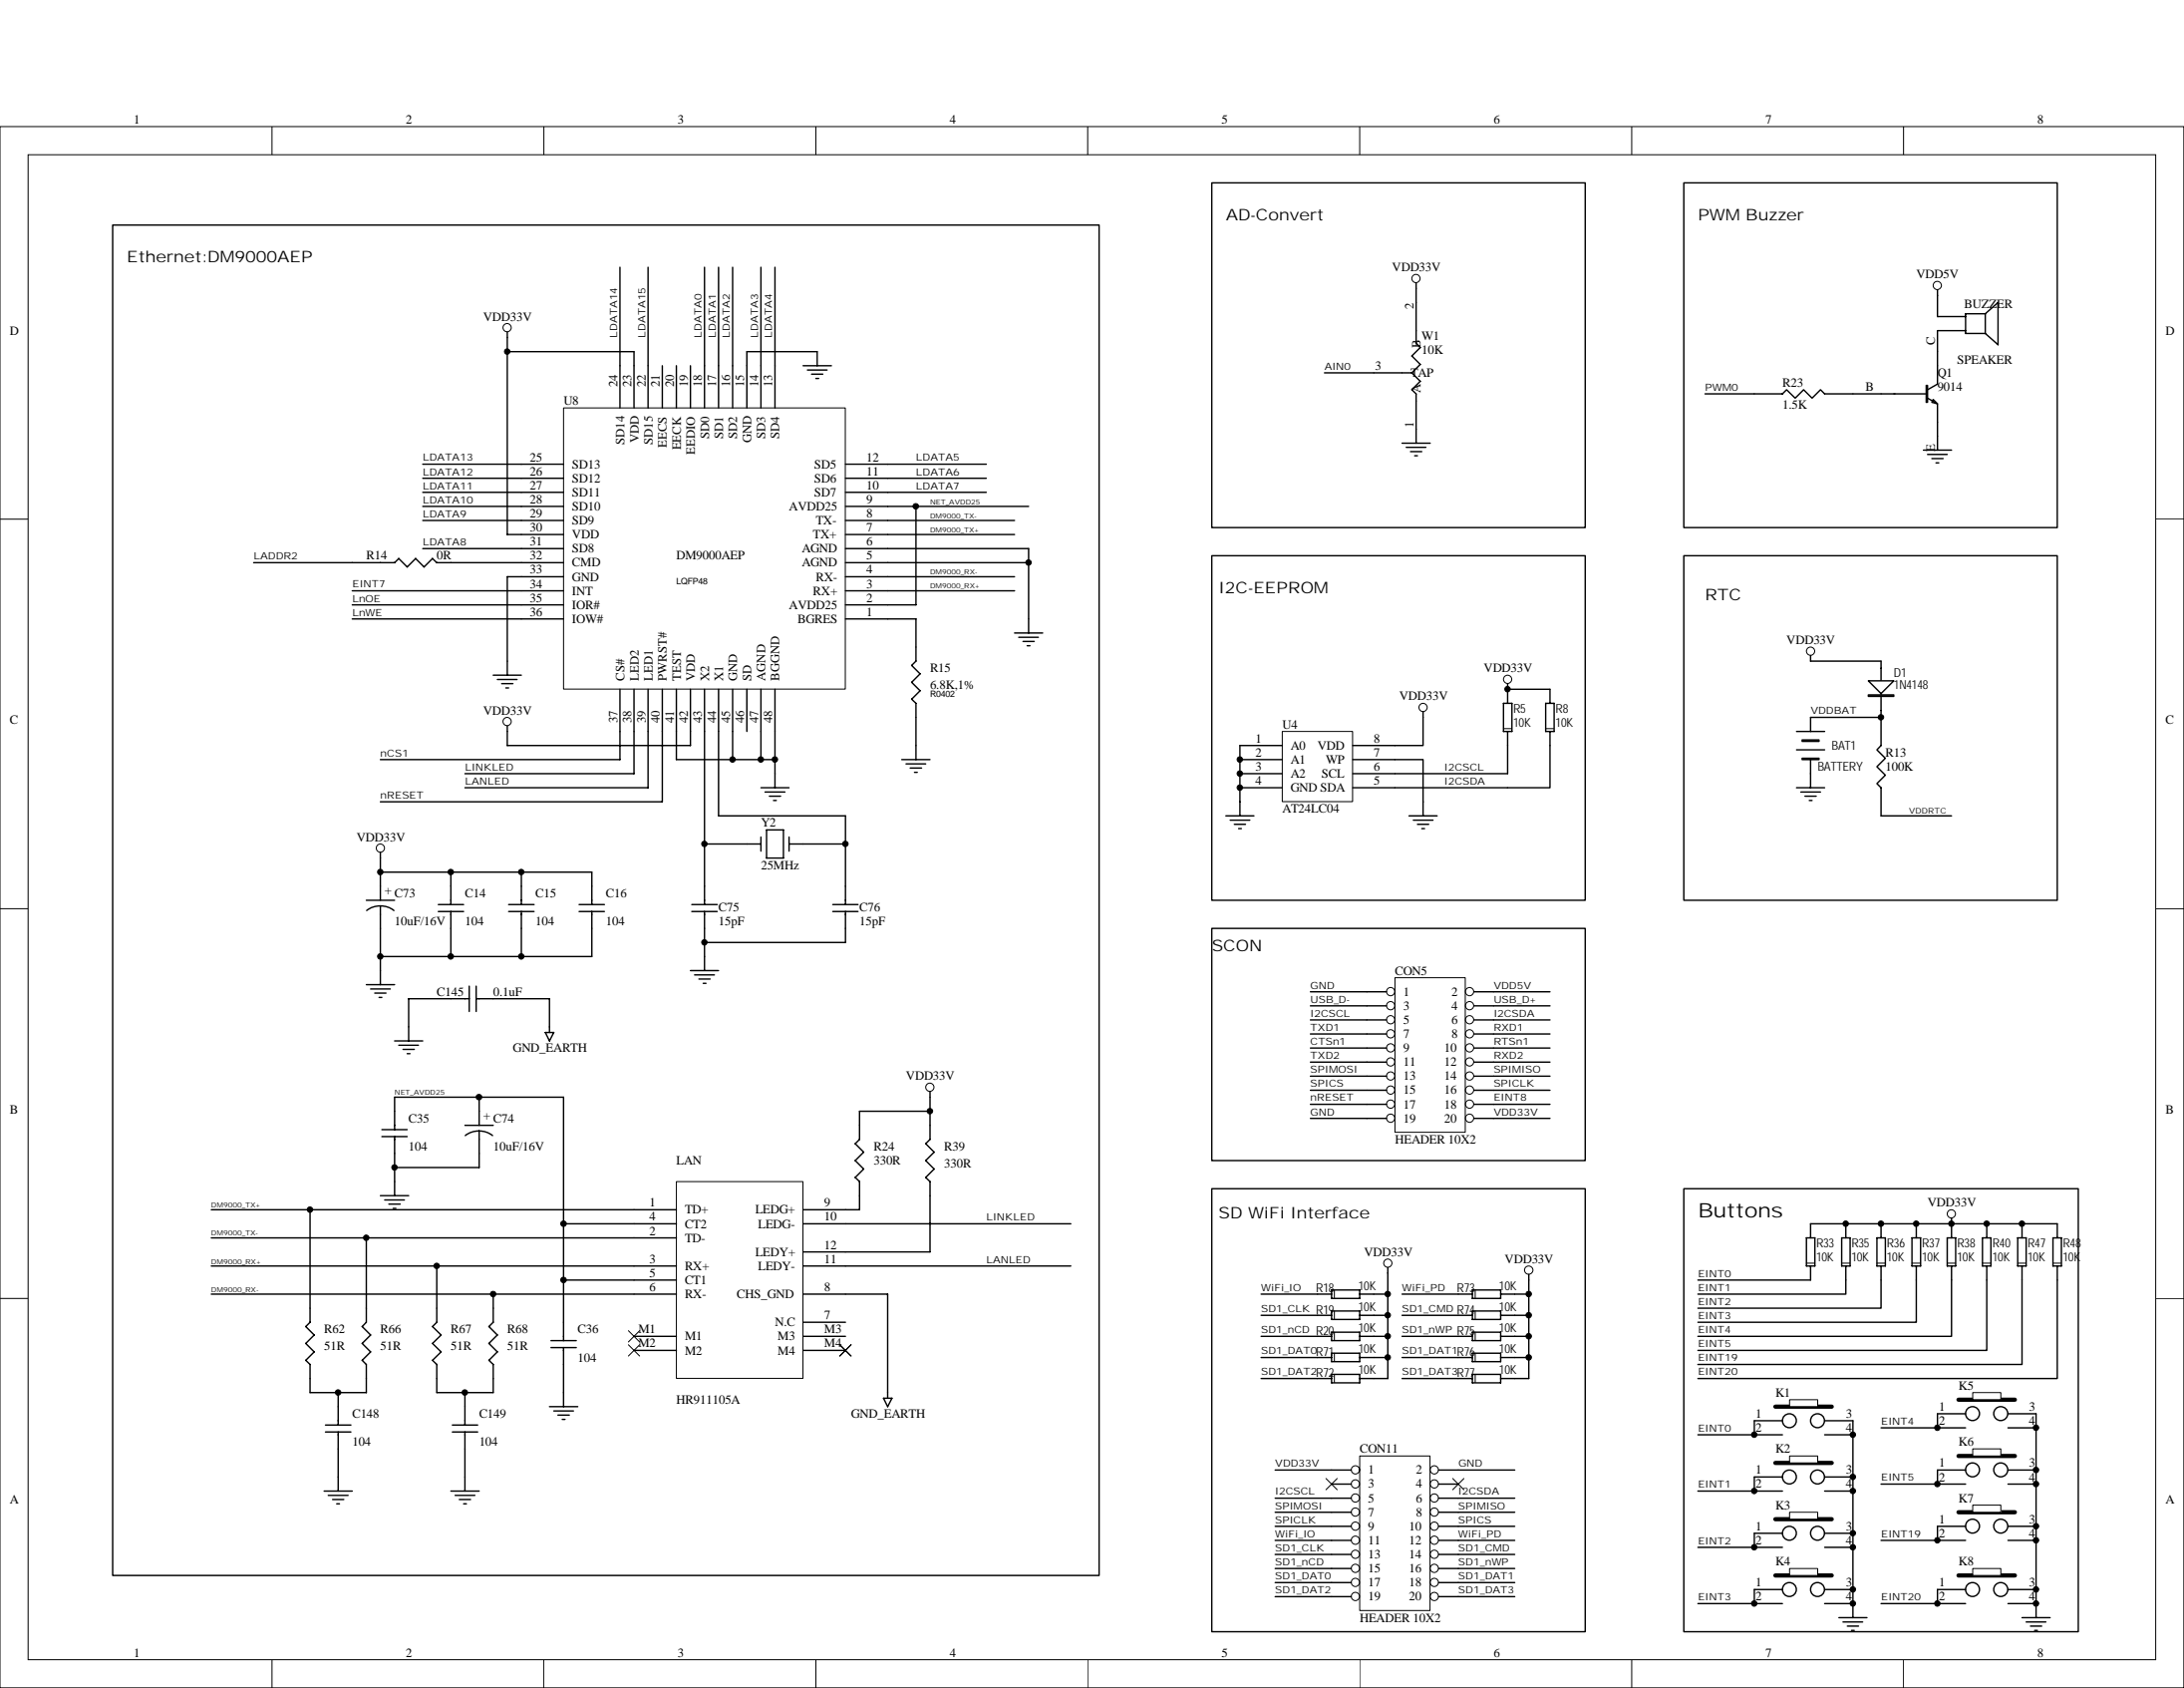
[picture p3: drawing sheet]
<svg xmlns="http://www.w3.org/2000/svg" width="279mm" height="216mm" viewBox="0 0 279 216" stroke-linecap="round" stroke-linejoin="round" font-family="sans-serif">
<g fill="none" stroke="#000" stroke-width=".13">
<path d="M0 16.2h279.4v199.7h-279.4zM3.6 19.8h272.2v192.5h-272.2zM34.8 16.2v3.6M69.6 16.2v3.6M104.4 16.2v3.6M139.1 16.2v3.6M173.9 16.2v3.6M208.7 16.2v3.6M243.5 16.2v3.6M0 66.4h3.6M275.8 66.4h3.6M0 116.2h3.6"/>
<path d="M275.8 116.2h3.6M0 166.1h3.6M275.8 166.1h3.6M34.8 212.3v3.6M69.6 212.3v3.6M104.4 212.3v3.6M139.1 212.3v3.6M173.9 212.3v3.6M208.7 212.3v3.6M243.5 212.3v3.6"/>
</g>
<g fill="none" stroke="#000" stroke-width=".18">
<path d="M79.3 34.2v12.6M82.9 34.2v12.6M90.1 34.2v12.6M91.9 34.2v12.6M93.7 34.2v12.6M97.3 34.2v12.6M99.1 34.2v12.6M54.1 59.4h12.6M64.9 43.2v25.2h1.8M64.9 45h16.2v1.8M104.5 45h-9v1.8M113.6 59.4h12.6"/>
<path d="M45.1 79.2h21.6M45.1 75.6h21.6M45.1 72h5.4l.5-.6 1.1 1.1 1.1-1.1 1.1 1.1 1-1.1 .6 .6h10.8M45.1 77.4h21.6M54.1 66.6h12.6M54.1 70.2h12.6M54.1 64.8h12.6M54.1 61.2h12.6M54.1 63h12.6M66.7 73.8h-1.8v10.8M113.6 68.4h16.2M113.6 79.2h3.6v3.6"/>
<path d="M113.6 66.6h16.2M113.6 73.8h16.2M113.6 75.6h16.2M113.6 70.2h18v9M113.6 72h18M113.6 64.8h18M113.6 61.2h12.6M113.6 63h12.6M117.2 64.8v12.6h-3.6M64.9 93.6v1.8h23.4v-1.8M79.3 93.6v3.6h-30.6M81.1 93.6v5.4h-21.6"/>
<path d="M82.9 93.6v7.2h-23.4M84.7 93.6v9h-36M86.5 93.6v3.6h12.6M90.1 93.6v19.7M91.9 93.6v10.8h16.3v8.9M93.7 93.6v3.6M97.3 93.6v3.6M99.1 93.6v5.4M117.2 91.8v3.6M48.7 109.7v3.6M48.7 118.7v5.4M48.7 111.5h27v4.2"/>
<path d="M56.1 115.7h3.2M56.1 116.6h3.2M57.7 111.5v4.2M57.7 116.6v5.7M65.1 115.7h3.2M65.1 116.6h3.2M66.7 111.5v4.2M66.7 116.6v5.7M74.1 115.7h3.2M74.1 116.6h3.2M75.7 116.6v5.7h-27M90.1 107.9h7.2"/>
<path d="M90.1 118.7v3.6M97.3 107.1v1.8M98.1 106.2h2.1v3.5h-2.1zM100.9 107.9h7.3M100.9 107.1v1.8M108.2 118.7v1.8h-18.1M60 127.7h-7.7v3.6M60 126.1v3.3M60.9 127.7h9.4v3.6M60.9 126.1v3.3M27 154.7h54.1M27 158.3h54.1"/>
<path d="M39.7 154.7v14.4l-.6 .6 1.1 1.1-1.1 1 1.1 1.1-1.1 1.1 .6 .5v3.6h7.2v-3.6l-.6-.5 1.1-1.1-1.1-1.1 1.1-1-1.1-1.1 .6-.6v-10.8M48.9 144.5h3.2M48.9 145.4h3.2M50.5 144.5v-4.2h21.6v31.2M50.5 145.4v5.7M59.5 143.9h3.6M59.5 145.2a2.87 2.87 0 0 1 3.5 0M61.3 140.3v3.6M61.3 144.7v4.6h-10.8M72.1 156.5h9M108.2 156.5h28.8M119 142.1h-9v3.6l-.6 .6 1.1 1.1-1.1 1 1.1 1.1-1.1 1.1 .6 .5v3.6h-1.8"/>
<path d="M119 140.3v5.4l-.6 .6 1.1 1.1-1.1 1 1.1 1.1-1.1 1.1 .6 .5v9h-10.8M27 161.9h54.1M27 165.5h54.1M43.3 178.1v1.8M55.9 161.9v7.2l-.6 .6 1.1 1.1-1.1 1 1.1 1.1-1.1 1.1 .6 .5v3.6h7.2v-3.6l-.6-.5 1.1-1.1-1.1-1.1 1.1-1-1.1-1.1 .6-.6v-3.6M59.5 178.1v4.2M70.5 171.5h3.2M70.5 172.4h3.2M72.1 172.4v5.7M72.1 163.7h9M108.2 161.9h28.8M108.2 165.5h5.4v12.6"/>
<path d="M43.3 185.3v3.6M57.9 182.3h3.2M57.9 183.2h3.2M59.5 183.2v5.7"/>
</g>
<g fill="#000" stroke="#000" stroke-width=".13">
<circle cx="64.9" cy="45" r=".35"/>
<circle cx="117.2" cy="64.8" r=".36"/>
<circle cx="131.6" cy="72" r=".35"/>
<circle cx="93.7" cy="97.1" r=".35"/>
<circle cx="48.6" cy="111.5" r=".35"/>
<circle cx="57.7" cy="111.5" r=".35"/>
<circle cx="90.1" cy="107.9" r=".35"/>
<circle cx="108.1" cy="107.9" r=".35"/>
<circle cx="48.6" cy="122.3" r=".35"/>
<circle cx="90.1" cy="120.5" r=".35"/>
<circle cx="39.7" cy="154.7" r=".35"/>
<circle cx="46.9" cy="158.3" r=".35"/>
<circle cx="50.5" cy="149.3" r=".35"/>
<circle cx="61.3" cy="140.3" r=".36"/>
<circle cx="72.1" cy="156.5" r=".36"/>
<circle cx="119" cy="142.1" r=".35"/>
<circle cx="43.3" cy="178.1" r=".35"/>
<circle cx="55.9" cy="161.9" r=".35"/>
<circle cx="59.5" cy="178.1" r=".35"/>
<circle cx="63.1" cy="165.5" r=".35"/>
<circle cx="72.1" cy="163.7" r=".36"/>
</g>
<path d="M72.1 52.2h36v35.9h-36z" fill="#fff"/>
<path d="M72.1 52.2h36v35.9h-36z" fill="none" stroke="#000" stroke-width=".13"/>
<g fill="none" stroke="#000" stroke-width=".18">
<path d="M66.7 59.4h5.4M79.3 46.8v5.4M81.1 46.8v5.4M82.9 46.8v5.4M84.7 46.8v5.4M86.5 46.8v5.4M88.3 46.8v5.4M90.1 46.8v5.4M91.9 46.8v5.4M93.7 46.8v5.4M95.5 46.8v5.4M97.3 46.8v5.4"/>
<path d="M99.1 46.8v5.4M108.2 59.4h5.4M66.7 61.2h5.4M66.7 63h5.4M66.7 64.8h5.4M66.7 66.6h5.4M66.7 68.4h5.4M66.7 70.2h5.4M66.7 72h5.4M66.7 73.8h5.4M66.7 75.6h5.4M66.7 77.4h5.4"/>
<path d="M66.7 79.2h5.4M108.2 61.2h5.4M108.2 63h5.4M108.2 64.8h5.4M108.2 66.6h5.4M108.2 68.4h5.4M108.2 70.2h5.4M108.2 72h5.4M108.2 73.8h5.4M108.2 75.6h5.4M108.2 77.4h5.4M108.2 79.2h5.4"/>
<path d="M79.3 88.2v5.4M81.1 88.2v5.4M82.9 88.2v5.4M84.7 88.2v5.4M86.5 88.2v5.4M88.3 88.2v5.4M90.1 88.2v5.4M91.9 88.2v5.4M93.7 88.2v5.4M95.5 88.2v5.4M97.3 88.2v5.4M99.1 88.2v5.4"/>
<path d="M46.9 115.1h3.6M48.7 115.9a2.72 2.72 0 0 1 1.7 .6M48.7 115.9a2.79 2.79 0 0 0-1.8 .6M48.7 113.3v1.8M48.7 115.9v2.8"/>
</g>
<path d="M86.6 151.2h16.1v25.1h-16.1z" fill="#fff"/>
<g fill="none" stroke="#000" stroke-width=".13">
<path d="M86.5 151.1h16.2v25.2h-16.2zM80.4 172l1.4 1.4M80.4 170.2l1.4 1.4M81.8 172l-1.4 1.4M81.8 170.2l-1.4 1.4M107.4 172l1.5 1.4M108.9 172l-1.5 1.4"/>
<circle cx="181.1" cy="35.6" r=".53"/>
<circle cx="64.9" cy="41.9" r=".53"/>
<circle cx="64.9" cy="92.3" r=".53"/>
<circle cx="48.7" cy="108.5" r=".53"/>
<circle cx="119" cy="139.1" r=".53"/>
</g>
<g fill="none" stroke="#000" stroke-width=".18">
<path d="M14.4 28.8h126.2v172.7h-126.2zM155 23.4h47.8v44.1h-47.8zM181.2 36.2v7.7l.5 .5-1.1 1.1 1.1 1.1-1.1 1.1M215.4 23.4h47.8v44.1h-47.8zM64.9 42.5v.7M102.7 46.8h3.7M103.3 47.3h2.5M103.8 47.9h1.5M104.4 48.4h.3M104.5 45v1.8M169.4 47.7h11.2M179.4 56.7h3.6"/>
<path d="M179.9 57.2h2.5M180.4 57.8h1.5M180.6 47.7l1.1 1.1-1.1 1 .6 .6v6.3M181 58.3h.3M240.6 50.4h1.8M247.9 40.5h3.6M247.9 42.3h3.6M247.9 45v1.8M247.9 54v1.8M254 40.1l1.6-1.4v5.4l-1.6-1.4M254 40.1v2.6M254 40.1h-2.5v2.6h2.5"/>
<path d="M32.4 72h12.7M131.6 79.2v1.8M155 71.1h47.8v44h-47.8zM215.4 71.1h47.8v44h-47.8zM63.1 86.4h3.6M63.6 86.9h2.5M64.2 87.4h1.4M64.7 88h.4M64.9 84.6v1.8M64.9 92.8v.8M99.1 99v1.8M115.4 97.2h3.6"/>
<path d="M115.9 97.7h2.5M116.4 98.2h1.5M117 98.8h.3M117.2 82.8v1.8l-.6 .5 1.1 1.1-1.1 1.1 1.1 1-1.1 1.1 .6 .6v1.8M117.2 95.4v1.8M129.8 81h3.6M130.3 81.5h2.5M130.9 82h1.4M131.4 82.6h.4M48.7 109v.7M88.5 115.7h3.3M88.5 116.6h3.3"/>
<path d="M90.1 113.3v2.4M90.1 116.6v2.1M97.3 100.8h3.6M97.9 101.3h2.5M98.4 101.8h1.5M99 102.4h.3M106.5 115.7h3.3M106.5 116.6h3.3M108.2 113.3v2.4M108.2 116.6v2.1M46.9 125.9h3.6M47.4 126.5h2.5"/>
<path d="M47.9 127h1.5M48.5 127.6h.4M48.7 124.1v1.8M50.5 133.1h3.6M51 133.7h2.5M51.6 134.2h1.4M52.1 134.8h.4M52.3 131.3v1.8M69.8 132.1h1l-.5 1zM70.3 131.3v.8M88.3 124.1h3.6M88.9 124.7h2.5"/>
<path d="M89.4 125.2h1.4M90 125.8h.3M90.1 122.3v1.8M119 139.6v.7M48.7 152.9h3.6M49.2 153.5h2.5M49.7 154h1.5M50.3 154.6h.4M50.5 151.1v1.8M81.1 154.7h5.4M81.1 156.5h5.4M81.1 158.3h5.4"/>
<path d="M102.7 154.7h5.5M102.7 156.5h5.5M155 152h47.8v56.7h-47.8zM215.4 152h50.5v56.7h-50.5zM43.3 179.9v2.4M70.3 179.9h3.6M72.1 178.1v1.8M81.1 172.7h5.4M81.1 170.9h5.4M81.1 161.9h5.4M81.1 163.7h5.4M81.1 165.5h5.4"/>
<path d="M102.7 172.7h5.5M102.7 170.9h5.5M102.7 161.9h5.5M102.7 165.5h5.5M102.7 160.1h5.5M102.7 169.1h5.5M113 178.8h1.1l-.5 1.1zM113.6 178.1v.7M41.5 190.7h3.6M41.6 182.3h3.3M41.6 183.2h3.3M42 191.3h2.5"/>
<path d="M42.5 191.8h1.5M43.1 192.3h.3M43.3 183.2v2.1M43.3 188.9v1.8M57.7 190.7h3.6M58.2 191.3h2.5M58.8 191.8h1.4M59.3 192.3h.4M59.5 188.9v1.8M70.8 180.5h2.6M71.4 181h1.4M71.9 181.5h.4"/>
</g>
<g fill="#000" stroke="#000" stroke-width=".13">
<circle cx="97.3" cy="97.1" r=".35"/>
<circle cx="99.1" cy="97.1" r=".35"/>
<circle cx="66.7" cy="111.5" r=".35"/>
<circle cx="57.7" cy="122.3" r=".35"/>
<circle cx="66.7" cy="122.3" r=".35"/>
</g>
<path d="M246.4 49.3h.2v2.2h-.2z" fill="#fff"/>
<path d="M246.4 49.3h.2v2.2h-.2z" fill="none" stroke="#000" stroke-width=".18"/>
<path d="M247.3 51.1l.6 .5-.8-.1z" fill="#fff" stroke="#000" stroke-width=".18"/>
<path d="M247.9 37.1v3.4M218.1 50.4h9.9l.6-.6 1.1 1.1 1-1.1 1.1 1.1 1.1-1.1 .5 .6h7.2M242.3 50.4h4.1M246.1 57.6h3.6M246.6 50.9l1.3 .7v2.4M246.6 58.1h2.5M247.1 58.7h1.5M247.7 59.2h.3M247.9 46.8v2.3l-1.3 .7M247.9 42.3v2.7M247.9 55.8v1.8" fill="none" stroke="#000" stroke-width=".18"/>
<circle cx="247.8" cy="36.5" r=".53" fill="none" stroke="#000" stroke-width=".13"/>
<path d="M164.1 93.6h8.9v8.9h-8.9z" fill="#fff"/>
<g fill="none" stroke="#000" stroke-width=".13">
<path d="M164 93.6h9v8.9h-9z"/>
<circle cx="182.1" cy="90.5" r=".53"/>
<circle cx="192.9" cy="86.9" r=".53"/>
</g>
<g fill="none" stroke="#000" stroke-width=".18">
<path d="M158.6 97.2h5.4M158.6 99h5.4M164 95.4h-5.4v9M173.1 97.2h9v7.2M182.1 91v4.4h-9M192.3 90h1.1v3.6h-1.1zM192.9 93.6v5.4h-19.8M192.9 87.4v2.6M192.9 88.2h5.4v1.8M197.7 90h1.1v3.6h-1.1zM198.3 93.6v7.2h-25.2M229.8 93.6h3.6"/>
<path d="M229.8 95.9h3.6M231.6 91.8v1.8M231.6 97.2v1.8M156.8 104.4h3.6M157.4 104.9h2.5M157.9 105.4h1.4M158.5 106h.3M158.6 100.8h5.4M180.3 104.4h3.6M180.8 104.9h2.5M181.3 105.4h1.5M181.9 106h.3"/>
</g>
<path d="M192.3 93.2h1.1M197.7 93.2h1.1" fill="none" stroke="#000" stroke-width=".13" stroke-dasharray="1 1 1 1 1 1 1 1"/>
<g fill="#fff" stroke="#000" stroke-width=".18">
<path d="M230.5 94.6h2.2v.2h-2.2z" fill-rule="evenodd"/>
<path d="M230.5 97h2.2v.2h-2.2z" fill-rule="evenodd"/>
</g>
<path d="M231.6 99v1.8M240.6 84.6v7.2h-9M229.8 100.8h3.6M230.4 101.3h2.5M230.9 101.8h1.4M231.5 102.4h.3" fill="none" stroke="#000" stroke-width=".18"/>
<g fill="#fff" stroke="#000" stroke-width=".18">
<path d="M239 87.1h3.3l-1.7 1.6z"/>
<path d="M239 88.9h3.3v.2h-3.3z" fill-rule="evenodd"/>
</g>
<g fill="none" stroke="#000" stroke-width=".18">
<path d="M231.6 83.8v.8h9M240.6 91.8v3.6l-.5 .5 1.1 1.1-1.1 1.1 1.1 1-1.1 1.1 .5 .6v3.6h9.1M224.4 181.7h3.6M224.4 183.5h3.6M233.4 181.7h3.6M233.4 183.5h3.6"/>
<circle cx="228.9" cy="181.7" r=".89"/>
<circle cx="232.5" cy="181.7" r=".89"/>
</g>
<circle cx="231.6" cy="83.3" r=".53" fill="none" stroke="#000" stroke-width=".13"/>
<path d="M227.1 179.9h7.2" fill="none" stroke="#000" stroke-width=".54"/>
<path d="M228.9 179h3.6v.9h-3.6z" fill-rule="evenodd" fill="#fff" stroke="#000" stroke-width=".13"/>
<g fill="none" stroke="#000" stroke-width=".18">
<path d="M224.4 188.9h3.6M224.4 190.7h3.6M233.4 188.9h3.6M233.4 190.7h3.6M235.2 206.9h3.6M235.8 207.5h2.5M236.3 208h1.5M236.9 208.5h.3M237 205.1v1.8"/>
<circle cx="228.9" cy="188.9" r=".89"/>
<circle cx="232.5" cy="188.9" r=".89"/>
</g>
<path d="M227.1 187.1h7.2" fill="none" stroke="#000" stroke-width=".54"/>
<path d="M228.9 186.2h3.6v.9h-3.6z" fill-rule="evenodd" fill="#fff" stroke="#000" stroke-width=".13"/>
<g fill="none" stroke="#000" stroke-width=".18">
<path d="M224.4 196.1h3.6M224.4 197.9h3.6M233.4 196.1h3.6M233.4 197.9h3.6"/>
<circle cx="228.9" cy="196.1" r=".89"/>
<circle cx="232.5" cy="196.1" r=".89"/>
</g>
<path d="M227.1 194.3h7.2" fill="none" stroke="#000" stroke-width=".54"/>
<path d="M228.9 193.4h3.6v.9h-3.6z" fill-rule="evenodd" fill="#fff" stroke="#000" stroke-width=".13"/>
<g fill="none" stroke="#000" stroke-width=".18">
<path d="M247.9 180.8h3.6M247.9 182.6h3.6M256.9 180.8h3.6M256.9 182.6h3.6"/>
<circle cx="252.3" cy="180.8" r=".89"/>
<circle cx="256" cy="180.8" r=".9"/>
</g>
<path d="M250.5 179h7.3" fill="none" stroke="#000" stroke-width=".54"/>
<path d="M252.4 178.1h3.6v.9h-3.6z" fill-rule="evenodd" fill="#fff" stroke="#000" stroke-width=".13"/>
<g fill="none" stroke="#000" stroke-width=".18">
<path d="M247.9 188h3.6M247.9 189.8h3.6M256.9 188h3.6M256.9 189.8h3.6M258.7 206.9h3.6M259.2 207.5h2.5M259.8 208h1.4M260.3 208.5h.3M260.5 205.1v1.8"/>
<circle cx="252.3" cy="188" r=".89"/>
<circle cx="256" cy="188" r=".9"/>
</g>
<path d="M250.5 186.2h7.3" fill="none" stroke="#000" stroke-width=".54"/>
<path d="M252.4 185.3h3.6v.9h-3.6z" fill-rule="evenodd" fill="#fff" stroke="#000" stroke-width=".13"/>
<g fill="none" stroke="#000" stroke-width=".18">
<path d="M247.9 195.2h3.6M247.9 197h3.6M256.9 195.2h3.6M256.9 197h3.6"/>
<circle cx="252.3" cy="195.2" r=".89"/>
<circle cx="256" cy="195.2" r=".9"/>
</g>
<path d="M250.5 193.4h7.3" fill="none" stroke="#000" stroke-width=".54"/>
<path d="M252.4 192.5h3.6v.9h-3.6z" fill="#fff"/>
<g fill="none" stroke="#000" stroke-width=".13">
<path d="M252.4 192.5h3.6v.9h-3.6z"/>
<circle cx="249.6" cy="155.3" r=".53"/>
</g>
<g fill="none" stroke="#000" stroke-width=".18">
<path d="M231.1 158.3h1.1v3.6h-1.1zM231.6 156.5v1.8M235.6 158.3h1.1v3.6h-1.1zM236.1 156.5v1.8M240.1 158.3h1.1v3.6h-1.1zM240.6 156.5v1.8M244.6 158.3h1.1v3.6h-1.1zM245.2 156.5v1.8M249.1 158.3h1.1v3.6h-1.1zM249.7 155.8v2.5M253.6 158.3h1.1v3.6h-1.1zM254.2 156.5v1.8"/>
<path d="M258.1 158.3h1.1v3.6h-1.1zM258.7 156.5v1.8M262.6 158.3h1.1v3.6h-1.1zM263.2 156.5v1.8M231.6 161.9v1.8M236.1 161.9v1.8M240.6 161.9v1.8M245.2 161.9v1.8M249.7 161.9v1.8M254.2 161.9v1.8M258.7 161.9v1.8M263.2 161.9v1.8"/>
<path d="M224.4 203.3h3.6M224.4 205.1h3.6M233.4 203.3h3.6M233.4 205.1h3.6"/>
<circle cx="228.9" cy="203.3" r=".89"/>
<circle cx="232.5" cy="203.3" r=".89"/>
</g>
<path d="M231.1 161.6h1.1M235.6 161.6h1.1M240.1 161.6h1.1M244.6 161.6h1.1M249.1 161.6h1.1M253.6 161.6h1.1M258.1 161.6h1.1M262.6 161.6h1.1" fill="none" stroke="#000" stroke-width=".13" stroke-dasharray="1 1 1 1 1 1 1 1"/>
<path d="M227.1 201.5h7.2" fill="none" stroke="#000" stroke-width=".54"/>
<path d="M228.9 200.6h3.6v.9h-3.6z" fill-rule="evenodd" fill="#fff" stroke="#000" stroke-width=".13"/>
<g fill="none" stroke="#000" stroke-width=".18">
<path d="M247.9 203.3h3.6M247.9 205.1h3.6M256.9 203.3h3.6M256.9 205.1h3.6"/>
<circle cx="252.3" cy="203.3" r=".89"/>
<circle cx="256" cy="203.3" r=".9"/>
</g>
<path d="M250.5 201.5h7.3" fill="none" stroke="#000" stroke-width=".54"/>
<path d="M252.4 200.6h3.6v.9h-3.6z" fill-rule="evenodd" fill="#fff" stroke="#000" stroke-width=".13"/>
<g fill="none" stroke="#000" stroke-width=".18">
<path d="M231.6 156.5h31.6M217.2 163.7h14.4M236.1 163.7v1.8h-18.9M240.6 163.7v3.6h-23.4M245.2 163.7v5.4h-28M249.7 163.7v7.2h-32.5M254.2 163.7v9h-37M258.7 163.7v10.8h-41.5M263.2 163.7v12.6h-46M224.4 181.7v1.8h-7.2M224.4 188.9v1.8h-7.2M224.4 196.1v1.8h-7.2"/>
<path d="M237 181.7v23.4M247.9 180.8v1.8h-7.3M247.9 188v1.8h-7.3M247.9 195.2v1.8h-7.3M260.5 180.8v24.3M224.4 203.3v1.8h-7.2M247.9 203.3v1.8h-7.3"/>
</g>
<path d="M174 186.2h8.9v19.8h-8.9z" fill="#fff"/>
<g fill="none" stroke="#000" stroke-width=".13">
<path d="M169.6 189.1l1.5 1.4M171.1 189.1l-1.5 1.4M173.9 186.2h9v19.8h-9zM185.8 189.1l1.5 1.4M187.3 189.1l-1.5 1.4"/>
<circle cx="177.5" cy="161.6" r=".53"/>
<circle cx="195.6" cy="162.5" r=".54"/>
<circle cx="173.4" cy="197" r=".53"/>
<circle cx="173.4" cy="191.6" r=".53"/>
<circle cx="173.4" cy="193.4" r=".53"/>
<circle cx="173.4" cy="188" r=".53"/>
<circle cx="173.4" cy="189.8" r=".53"/>
<circle cx="173.4" cy="198.8" r=".53"/>
<circle cx="173.4" cy="195.2" r=".53"/>
<circle cx="183.5" cy="188" r=".53"/>
<circle cx="183.5" cy="191.6" r=".53"/>
<circle cx="183.5" cy="197" r=".53"/>
<circle cx="183.5" cy="193.4" r=".53"/>
<circle cx="183.5" cy="189.8" r=".53"/>
<circle cx="183.5" cy="198.8" r=".53"/>
<circle cx="183.5" cy="195.2" r=".53"/>
<circle cx="173.4" cy="202.4" r=".53"/>
<circle cx="173.4" cy="200.6" r=".53"/>
<circle cx="173.4" cy="204.2" r=".53"/>
<circle cx="183.5" cy="202.4" r=".53"/>
<circle cx="183.5" cy="200.6" r=".53"/>
<circle cx="183.5" cy="204.2" r=".53"/>
</g>
<g fill="none" stroke="#000" stroke-width=".18">
<path d="M161.3 168.2h9M161.3 170.9h9M161.3 173.6h9M161.3 176.3h9M161.3 165.5h9M170.3 167.7h3.6v1.1h-3.6zM170.3 170.4h3.6v1.1h-3.6zM170.3 173.1h3.6v1.1h-3.6zM170.3 175.8h3.6v1.1h-3.6zM170.3 165h3.6v1.1h-3.6zM173.9 168.2h3.6M173.9 170.9h3.6"/>
<path d="M173.9 173.6h3.6M173.9 165.5h3.6M177.5 162.1v14.2h-3.6M179.4 168.2h9M179.4 170.9h9M179.4 173.6h9M179.4 176.3h9M179.4 165.5h9M188.4 165h3.6v1.1h-3.6zM188.4 167.7h3.6v1.1h-3.6zM188.4 170.4h3.6v1.1h-3.6zM188.4 173.1h3.6v1.1h-3.6z"/>
<path d="M188.4 175.8h3.6v1.1h-3.6zM192 168.2h3.6M192 170.9h3.6M192 173.6h3.6M192 165.5h3.6M195.6 163v13.3h-3.6M163.1 188h9.8M163.1 191.6h9.8M163.1 193.4h9.8M163.1 195.2h9.8M163.1 197h9.8M163.1 198.8h9.8"/>
<path d="M170.3 189.8h2.6M184 188h9.8M184 189.8h2.6M184 191.6h9.8M184 193.4h9.8M184 195.2h9.8M184 197h9.8M184 198.8h9.8M163.1 200.6h9.8M163.1 202.4h9.8M163.1 204.2h9.8M184 200.6h9.8"/>
<path d="M184 202.4h9.8M184 204.2h9.8"/>
</g>
<path d="M170.7 165v1.1M170.7 167.7v1.1M170.7 170.4v1.1M170.7 173.1v1.1M170.7 175.8v1.1M188.7 167.7v1.1M188.7 170.4v1.1M188.7 173.1v1.1M188.7 175.8v1.1M188.7 165v1.1" fill="none" stroke="#000" stroke-width=".13" stroke-dasharray="1 1 1 1 1 1 1 1"/>
<g fill="#000" stroke="#000" stroke-width=".13">
<circle cx="158.6" cy="98.9" r=".35"/>
<circle cx="158.6" cy="97.1" r=".35"/>
<circle cx="192.9" cy="88.1" r=".35"/>
<circle cx="240.6" cy="91.7" r=".35"/>
<circle cx="158.6" cy="100.7" r=".35"/>
<circle cx="236.1" cy="156.5" r=".35"/>
<circle cx="240.6" cy="156.5" r=".35"/>
<circle cx="245.1" cy="156.5" r=".35"/>
<circle cx="249.6" cy="156.5" r=".35"/>
<circle cx="254.2" cy="156.5" r=".35"/>
<circle cx="258.7" cy="156.5" r=".35"/>
<circle cx="177.5" cy="173.6" r=".35"/>
<circle cx="177.5" cy="165.5" r=".35"/>
<circle cx="177.5" cy="168.2" r=".35"/>
<circle cx="177.5" cy="170.9" r=".35"/>
<circle cx="195.6" cy="173.6" r=".35"/>
<circle cx="195.6" cy="168.2" r=".35"/>
<circle cx="195.6" cy="165.5" r=".35"/>
<circle cx="195.6" cy="170.9" r=".35"/>
<circle cx="224.4" cy="197.9" r=".35"/>
<circle cx="224.4" cy="183.5" r=".35"/>
<circle cx="224.4" cy="190.7" r=".35"/>
<circle cx="237" cy="197.9" r=".35"/>
<circle cx="237" cy="188.9" r=".35"/>
<circle cx="237" cy="196.1" r=".35"/>
<circle cx="237" cy="183.5" r=".35"/>
<circle cx="237" cy="190.7" r=".35"/>
<circle cx="247.8" cy="182.6" r=".35"/>
<circle cx="247.8" cy="189.8" r=".35"/>
<circle cx="247.8" cy="197" r=".35"/>
<circle cx="260.5" cy="182.6" r=".35"/>
<circle cx="260.5" cy="195.2" r=".35"/>
<circle cx="260.5" cy="189.8" r=".35"/>
<circle cx="260.5" cy="197" r=".35"/>
<circle cx="260.5" cy="188" r=".35"/>
<circle cx="224.4" cy="205.1" r=".35"/>
<circle cx="237" cy="205.1" r=".35"/>
<circle cx="237" cy="203.3" r=".35"/>
<circle cx="247.8" cy="205.1" r=".35"/>
<circle cx="260.5" cy="205.1" r=".35"/>
<circle cx="260.5" cy="203.3" r=".35"/>
</g>
<path d="M178.5 125.1h9v19.7h-9z" fill="#fff"/>
<g fill="none" stroke="#000" stroke-width=".13">
<path d="M178.5 125.1h9v19.7h-9z"/>
<circle cx="177.9" cy="134" r=".53"/>
<circle cx="177.9" cy="128.6" r=".53"/>
<circle cx="177.9" cy="130.4" r=".53"/>
<circle cx="177.9" cy="137.6" r=".53"/>
<circle cx="177.9" cy="126.8" r=".53"/>
<circle cx="177.9" cy="132.2" r=".53"/>
<circle cx="177.9" cy="135.8" r=".53"/>
<circle cx="177.9" cy="139.4" r=".53"/>
<circle cx="188" cy="134" r=".53"/>
<circle cx="188" cy="130.4" r=".53"/>
<circle cx="188" cy="139.4" r=".53"/>
<circle cx="188" cy="135.8" r=".53"/>
<circle cx="188" cy="126.8" r=".53"/>
<circle cx="188" cy="132.2" r=".53"/>
<circle cx="188" cy="137.6" r=".53"/>
<circle cx="188" cy="128.6" r=".53"/>
<circle cx="177.9" cy="143" r=".53"/>
<circle cx="177.9" cy="141.2" r=".53"/>
<circle cx="188" cy="143" r=".53"/>
<circle cx="188" cy="141.2" r=".53"/>
</g>
<g fill="none" stroke="#000" stroke-width=".18">
<path d="M155 118.7h47.8v29.7h-47.8zM167.6 126.9h9.8M167.6 128.7h9.8M167.6 130.5h9.8M167.6 132.2h9.8M167.6 134h9.8M167.6 135.8h9.8M167.6 137.6h9.8M167.6 139.4h9.8M188.6 126.9h9.7M188.6 128.7h9.7M188.6 130.5h9.7"/>
<path d="M188.6 132.2h9.7M188.6 134h9.7M188.6 135.8h9.7M188.6 137.6h9.7M188.6 139.4h9.7M167.6 141.2h9.8M167.6 143h9.8M188.6 141.2h9.7M188.6 143h9.7"/>
</g>
<text font-size="2.6" x="217.2" y="155.7">Buttons</text>
<g font-size="2">
<text x="156.8" y="28.2">AD-Convert</text>
<text x="217.2" y="28.2">PWM Buzzer</text>
<text x="16.2" y="33.5">Ethernet:DM9000AEP</text>
<text x="155.9" y="75.8">I2C-EEPROM</text>
<text x="218.1" y="76.7">RTC</text>
<text x="155" y="121.7">SCON</text>
<text x="155.9" y="155.9">SD WiFi Interface</text>
</g>
<g font-size="1.6">
<text x="17.1" y="15.8">1</text>
<text x="51.9" y="15.8">2</text>
<text x="86.7" y="15.8">3</text>
<text x="121.5" y="15.8">4</text>
<text x="156.3" y="15.8">5</text>
<text x="191.1" y="15.8">6</text>
<text x="225.9" y="15.8">7</text>
<text x="260.6" y="15.8">8</text>
<text x="178.1" y="34.7">VDD33V</text>
<text x="245.2" y="35.6">VDD5V</text>
<text x="61.8" y="41">VDD33V</text>
<text x="180.8" y="39.6" transform="rotate(-90 180.8 39.6)">2</text>
<text x="251.3" y="39.4">BUZZER</text>
<text x="1.3" y="42.8">D</text>
<text x="175.9" y="47.3">3</text>
<text x="181.7" y="44.4" transform="rotate(-90 181.7 44.4)">B</text>
<text x="181.9" y="43.5">W1</text>
<text x="181.9" y="45.3">10K</text>
<text x="247.5" y="44.1" transform="rotate(-90 247.5 44.1)">C</text>
<text x="250.4" y="46.6">SPEAKER</text>
<text x="277.1" y="42.8">D</text>
<text x="72.1" y="51.8">U8</text>
<text x="79" y="49.5" transform="rotate(-90 79 49.5)">24</text>
<text x="80.8" y="49.5" transform="rotate(-90 80.8 49.5)">23</text>
<text x="82.6" y="49.5" transform="rotate(-90 82.6 49.5)">22</text>
<text x="84.4" y="49.5" transform="rotate(-90 84.4 49.5)">21</text>
<text x="86.2" y="49.5" transform="rotate(-90 86.2 49.5)">20</text>
<text x="88" y="49.5" transform="rotate(-90 88 49.5)">19</text>
<text x="89.8" y="49.5" transform="rotate(-90 89.8 49.5)">18</text>
<text x="91.6" y="49.5" transform="rotate(-90 91.6 49.5)">17</text>
<text x="93.4" y="49.5" transform="rotate(-90 93.4 49.5)">16</text>
<text x="95.2" y="49.5" transform="rotate(-90 95.2 49.5)">15</text>
<text x="97" y="49.5" transform="rotate(-90 97 49.5)">14</text>
<text x="98.8" y="49.5" transform="rotate(-90 98.8 49.5)">13</text>
<text x="180.4" y="48.2">TAP</text>
<text x="181.7" y="50.2" transform="rotate(-90 181.7 50.2)">A</text>
<text x="228" y="49.5">R23</text>
<text x="228" y="52.3">1.5K</text>
<text x="238.7" y="50">B</text>
<text x="247.9" y="48.2">Q1</text>
<text x="247.9" y="50">9014</text>
<text x="67.8" y="59">25</text>
<text x="73.2" y="59.9">SD13</text>
<text x="79.9" y="56.9" transform="rotate(-90 79.9 56.9)">SD14</text>
<text x="81.7" y="56.7" transform="rotate(-90 81.7 56.7)">VDD</text>
<text x="83.5" y="56.9" transform="rotate(-90 83.5 56.9)">SD15</text>
<text x="85.3" y="57.2" transform="rotate(-90 85.3 57.2)">EECS</text>
<text x="87.1" y="57.6" transform="rotate(-90 87.1 57.6)">EECK</text>
<text x="88.9" y="58.1" transform="rotate(-90 88.9 58.1)">EEDIO</text>
<text x="90.7" y="56.1" transform="rotate(-90 90.7 56.1)">SD0</text>
<text x="92.5" y="56.1" transform="rotate(-90 92.5 56.1)">SD1</text>
<text x="94.3" y="56.1" transform="rotate(-90 94.3 56.1)">SD2</text>
<text x="96.1" y="56.7" transform="rotate(-90 96.1 56.7)">GND</text>
<text x="97.9" y="56.1" transform="rotate(-90 97.9 56.1)">SD3</text>
<text x="99.7" y="56.1" transform="rotate(-90 99.7 56.1)">SD4</text>
<text x="104.2" y="59.9">SD5</text>
<text x="110.8" y="59">12</text>
<text x="180.8" y="54.7" transform="rotate(-90 180.8 54.7)">1</text>
<text x="247.5" y="57.8" transform="rotate(-90 247.5 57.8)">E</text>
<text x="67.8" y="60.8">26</text>
<text x="67.8" y="62.6">27</text>
<text x="67.8" y="64.4">28</text>
<text x="73.2" y="61.7">SD12</text>
<text x="73.2" y="63.5">SD11</text>
<text x="73.2" y="65.3">SD10</text>
<text x="100.9" y="65.3">AVDD25</text>
<text x="104.2" y="63.5">SD7</text>
<text x="104.2" y="61.7">SD6</text>
<text x="110.8" y="64.4">9</text>
<text x="110.8" y="62.6">10</text>
<text x="110.8" y="60.8">11</text>
<text x="46.9" y="71.6">R14</text>
<text x="55.9" y="71.6">0R</text>
<text x="67.8" y="66.2">29</text>
<text x="67.8" y="68">30</text>
<text x="67.8" y="69.8">31</text>
<text x="67.8" y="71.6">32</text>
<text x="73.2" y="67.1">SD9</text>
<text x="73.2" y="68.9">VDD</text>
<text x="73.2" y="70.7">SD8</text>
<text x="86.5" y="71.6">DM9000AEP</text>
<text x="102.6" y="70.7">AGND</text>
<text x="104" y="68.9">TX+</text>
<text x="104.4" y="67.1">TX-</text>
<text x="110.8" y="71.6">5</text>
<text x="110.8" y="69.8">6</text>
<text x="110.8" y="66.2">8</text>
<text x="110.8" y="68">7</text>
<text x="67.8" y="73.4">33</text>
<text x="67.8" y="75.2">34</text>
<text x="67.8" y="77">35</text>
<text x="73.2" y="72.5">CMD</text>
<text x="73.2" y="74.3">GND</text>
<text x="73.2" y="76.1">INT</text>
<text x="73.2" y="77.9">IOR#</text>
<text x="100.9" y="77.9">AVDD25</text>
<text x="102.6" y="72.5">AGND</text>
<text x="104" y="76.1">RX+</text>
<text x="104.4" y="74.3">RX-</text>
<text x="110.8" y="77">2</text>
<text x="110.8" y="73.4">4</text>
<text x="110.8" y="75.2">3</text>
<text x="67.8" y="78.8">36</text>
<text x="73.2" y="79.7">IOW#</text>
<text x="102" y="79.7">BGRES</text>
<text x="110.8" y="78.8">1</text>
<text x="228.6" y="82.4">VDD33V</text>
<text x="79.9" y="87.1" transform="rotate(-90 79.9 87.1)">CS#</text>
<text x="81.7" y="87.1" transform="rotate(-90 81.7 87.1)">LED2</text>
<text x="83.5" y="87.1" transform="rotate(-90 83.5 87.1)">LED1</text>
<text x="85.3" y="87.1" transform="rotate(-90 85.3 87.1)">PWRST#</text>
<text x="87.1" y="87.1" transform="rotate(-90 87.1 87.1)">TEST</text>
<text x="88.9" y="87.1" transform="rotate(-90 88.9 87.1)">VDD</text>
<text x="90.7" y="87.1" transform="rotate(-90 90.7 87.1)">X2</text>
<text x="92.5" y="87.1" transform="rotate(-90 92.5 87.1)">X1</text>
<text x="94.3" y="87.1" transform="rotate(-90 94.3 87.1)">GND</text>
<text x="96.1" y="87.1" transform="rotate(-90 96.1 87.1)">SD</text>
<text x="97.9" y="87.1" transform="rotate(-90 97.9 87.1)">AGND</text>
<text x="99.7" y="87.1" transform="rotate(-90 99.7 87.1)">BGGND</text>
<text x="119" y="86">R15</text>
<text x="119" y="88.1">6.8K,1%</text>
<text x="179" y="89.6">VDD33V</text>
<text x="189.8" y="86">VDD33V</text>
<text x="242.3" y="86.5">D1</text>
<text x="242.3" y="88.1">1N4148</text>
<text x="1.3" y="92.6">C</text>
<text x="61.8" y="91.4">VDD33V</text>
<text x="79" y="92.5" transform="rotate(-90 79 92.5)">37</text>
<text x="80.8" y="92.5" transform="rotate(-90 80.8 92.5)">38</text>
<text x="82.6" y="92.5" transform="rotate(-90 82.6 92.5)">39</text>
<text x="84.4" y="92.5" transform="rotate(-90 84.4 92.5)">40</text>
<text x="86.2" y="92.5" transform="rotate(-90 86.2 92.5)">41</text>
<text x="88" y="92.5" transform="rotate(-90 88 92.5)">42</text>
<text x="89.8" y="92.5" transform="rotate(-90 89.8 92.5)">43</text>
<text x="91.6" y="92.5" transform="rotate(-90 91.6 92.5)">44</text>
<text x="93.4" y="92.5" transform="rotate(-90 93.4 92.5)">45</text>
<text x="95.2" y="92.5" transform="rotate(-90 95.2 92.5)">46</text>
<text x="97" y="92.5" transform="rotate(-90 97 92.5)">47</text>
<text x="98.8" y="92.5" transform="rotate(-90 98.8 92.5)">48</text>
<text x="160.6" y="95">1</text>
<text x="164" y="93.2">U4</text>
<text x="165.1" y="95.9">A0</text>
<text x="168.6" y="95.9">VDD</text>
<text x="175.7" y="95">8</text>
<text x="193.6" y="91.2">R5</text>
<text x="193.6" y="93">10K</text>
<text x="199" y="91.2">R8</text>
<text x="199" y="93">10K</text>
<text x="234.3" y="95.9">BAT1</text>
<text x="277.1" y="92.6">C</text>
<text x="160.6" y="96.8">2</text>
<text x="160.6" y="98.6">3</text>
<text x="160.6" y="100.4">4</text>
<text x="165.1" y="97.7">A1</text>
<text x="165.1" y="99.5">A2</text>
<text x="165.1" y="101.3">GND SDA</text>
<text x="169.1" y="99.5">SCL</text>
<text x="169.6" y="97.7">WP</text>
<text x="175.7" y="98.6">6</text>
<text x="175.7" y="96.8">7</text>
<text x="175.7" y="100.4">5</text>
<text x="232.5" y="98.6">BATTERY</text>
<text x="241.2" y="96.8">R13</text>
<text x="241.2" y="98.6">100K</text>
<text x="45.6" y="107.6">VDD33V</text>
<text x="97.3" y="105.8">Y2</text>
<text x="164" y="104">AT24LC04</text>
<text x="97.3" y="111.2">25MHz</text>
<text x="49.2" y="114.4">+ C73</text>
<text x="50.5" y="118.4">10uF/16V</text>
<text x="59.5" y="114.8">C14</text>
<text x="59.5" y="118.4">104</text>
<text x="68.5" y="114.8">C15</text>
<text x="68.5" y="118.4">104</text>
<text x="77.5" y="114.8">C16</text>
<text x="77.5" y="118.4">104</text>
<text x="91.9" y="116.6">C75</text>
<text x="91.9" y="118.4">15pF</text>
<text x="110" y="116.6">C76</text>
<text x="110" y="118.4">15pF</text>
<text x="178.5" y="124.7">CON5</text>
<text x="55.9" y="127.4">C145</text>
<text x="63.1" y="127.4">0.1uF</text>
<text x="179.5" y="127.4">1</text>
<text x="179.5" y="129.2">3</text>
<text x="179.5" y="131">5</text>
<text x="185.7" y="127.4">2</text>
<text x="185.7" y="129.2">4</text>
<text x="185.7" y="131">6</text>
<text x="65.6" y="134.6">GND_EARTH</text>
<text x="179.5" y="132.8">7</text>
<text x="179.5" y="134.6">9</text>
<text x="179.5" y="136.4">11</text>
<text x="184.8" y="134.6">10</text>
<text x="184.8" y="136.4">12</text>
<text x="185.7" y="132.8">8</text>
<text x="1.3" y="142.5">B</text>
<text x="52.3" y="143.6">C35</text>
<text x="61.8" y="143.2">+ C74</text>
<text x="115.9" y="138.2">VDD33V</text>
<text x="179.5" y="138.2">13</text>
<text x="179.5" y="140">15</text>
<text x="179.5" y="141.8">17</text>
<text x="179.5" y="143.6">19</text>
<text x="184.8" y="138.2">14</text>
<text x="184.8" y="140">16</text>
<text x="184.8" y="141.8">18</text>
<text x="184.8" y="143.6">20</text>
<text x="277.1" y="142.5">B</text>
<text x="52.3" y="147.2">104</text>
<text x="63.1" y="147.2">10uF/16V</text>
<text x="86.5" y="149">LAN</text>
<text x="111.8" y="147.2">R24</text>
<text x="111.8" y="148.9">330R</text>
<text x="120.8" y="147.2">R39</text>
<text x="120.8" y="149.3">330R</text>
<text x="178.5" y="146.3">HEADER 10X2</text>
<text x="83.1" y="154.3">1</text>
<text x="87.6" y="155.3">TD+</text>
<text x="96.6" y="155.3">LEDG+</text>
<text x="105.5" y="154.3">9</text>
<text x="246.6" y="154.3">VDD33V</text>
<text x="83.1" y="156.1">4</text>
<text x="83.1" y="157.9">2</text>
<text x="83.1" y="161.5">3</text>
<text x="87.6" y="157.1">CT2</text>
<text x="87.6" y="158.9">TD-</text>
<text x="96.6" y="160.7">LEDY+</text>
<text x="97" y="157.1">LEDG-</text>
<text x="105.5" y="159.7">12</text>
<text x="105.5" y="156.1">10</text>
<text x="105.5" y="161.5">11</text>
<text x="174.5" y="160.7">VDD33V</text>
<text x="192.5" y="161.5">VDD33V</text>
<text x="232.3" y="159.6">R33</text>
<text x="232.3" y="161.4">10K</text>
<text x="236.9" y="159.6">R35</text>
<text x="236.9" y="161.4">10K</text>
<text x="241.4" y="159.6">R36</text>
<text x="241.4" y="161.4">10K</text>
<text x="245.9" y="159.6">R37</text>
<text x="245.9" y="161.4">10K</text>
<text x="250.4" y="159.6">R38</text>
<text x="250.4" y="161.4">10K</text>
<text x="254.9" y="159.6">R40</text>
<text x="254.9" y="161.4">10K</text>
<text x="259.4" y="159.6">R47</text>
<text x="259.4" y="161.4">10K</text>
<text x="263.9" y="159.6">R48</text>
<text x="263.9" y="161.4">10K</text>
<text x="83.1" y="163.3">5</text>
<text x="83.1" y="165.1">6</text>
<text x="87.6" y="162.5">RX+</text>
<text x="87.6" y="164.3">CT1</text>
<text x="87.6" y="166.1">RX-</text>
<text x="94.3" y="166.1">CHS_GND</text>
<text x="97" y="162.5">LEDY-</text>
<text x="105.5" y="165.1">8</text>
<text x="168.4" y="165.3">R18</text>
<text x="173.8" y="165">10K</text>
<text x="173.8" y="167.7">10K</text>
<text x="186.4" y="165.3">R73</text>
<text x="191.8" y="167.7">10K</text>
<text x="191.8" y="165">10K</text>
<text x="41.5" y="170.5">R62</text>
<text x="41.5" y="172.7">51R</text>
<text x="48.7" y="170.5">R66</text>
<text x="48.7" y="172.7">51R</text>
<text x="57.7" y="170.5">R67</text>
<text x="57.7" y="172.7">51R</text>
<text x="64.9" y="170.5">R68</text>
<text x="64.9" y="172.7">51R</text>
<text x="73.9" y="170.5">C36</text>
<text x="81.7" y="170.5">M1</text>
<text x="81.7" y="172.3">M2</text>
<text x="87.6" y="171.4">M1</text>
<text x="87.6" y="173.2">M2</text>
<text x="99.1" y="169.7">N.C</text>
<text x="99.5" y="173.2">M4</text>
<text x="99.5" y="171.4">M3</text>
<text x="105.5" y="172.3">M4</text>
<text x="105.5" y="170.5">M3</text>
<text x="105.5" y="168.7">7</text>
<text x="168.4" y="168">R19</text>
<text x="168.4" y="170.7">R20</text>
<text x="168.4" y="173.4">R71</text>
<text x="173.8" y="170.4">10K</text>
<text x="173.8" y="173.1">10K</text>
<text x="186.4" y="168">R74</text>
<text x="186.4" y="170.7">R75</text>
<text x="186.4" y="173.4">R76</text>
<text x="191.8" y="170.4">10K</text>
<text x="191.8" y="173.1">10K</text>
<text x="73.9" y="174.1">104</text>
<text x="86.5" y="179.5">HR911105A</text>
<text x="168.4" y="176.1">R72</text>
<text x="173.8" y="175.8">10K</text>
<text x="186.4" y="176.1">R77</text>
<text x="191.8" y="175.8">10K</text>
<text x="227.1" y="178.6">K1</text>
<text x="250.5" y="177.7">K5</text>
<text x="45.1" y="181.3">C148</text>
<text x="45.1" y="184.9">104</text>
<text x="61.3" y="181.3">C149</text>
<text x="61.3" y="184.9">104</text>
<text x="108.9" y="181.3">GND_EARTH</text>
<text x="173.9" y="185.8">CON11</text>
<text x="224.6" y="181.3">1</text>
<text x="224.6" y="183.1">2</text>
<text x="227.1" y="185.8">K2</text>
<text x="236.1" y="181.3">3</text>
<text x="236.1" y="183.1">4</text>
<text x="248" y="180.4">1</text>
<text x="248" y="182.2">2</text>
<text x="250.5" y="184.9">K6</text>
<text x="259.6" y="180.4">3</text>
<text x="259.6" y="182.2">4</text>
<text x="175" y="188.5">1</text>
<text x="175" y="190.3">3</text>
<text x="181.2" y="188.5">2</text>
<text x="181.2" y="190.3">4</text>
<text x="224.6" y="188.5">1</text>
<text x="224.6" y="190.3">2</text>
<text x="236.1" y="188.5">3</text>
<text x="236.1" y="190.3">4</text>
<text x="248" y="187.6">1</text>
<text x="248" y="189.4">2</text>
<text x="259.6" y="187.6">3</text>
<text x="259.6" y="189.4">4</text>
<text x="1.3" y="192.3">A</text>
<text x="175" y="192.1">5</text>
<text x="175" y="193.9">7</text>
<text x="175" y="195.7">9</text>
<text x="175" y="197.5">11</text>
<text x="180.3" y="195.7">10</text>
<text x="180.3" y="197.5">12</text>
<text x="181.2" y="192.1">6</text>
<text x="181.2" y="193.9">8</text>
<text x="224.6" y="195.7">1</text>
<text x="224.6" y="197.5">2</text>
<text x="227.1" y="193">K3</text>
<text x="236.1" y="195.7">3</text>
<text x="236.1" y="197.5">4</text>
<text x="248" y="194.8">1</text>
<text x="248" y="196.6">2</text>
<text x="250.5" y="192.1">K7</text>
<text x="259.6" y="194.8">3</text>
<text x="259.6" y="196.6">4</text>
<text x="277.1" y="192.3">A</text>
<text x="175" y="199.3">13</text>
<text x="175" y="201.1">15</text>
<text x="175" y="202.9">17</text>
<text x="180.3" y="199.3">14</text>
<text x="180.3" y="201.1">16</text>
<text x="180.3" y="202.9">18</text>
<text x="224.6" y="202.9">1</text>
<text x="227.1" y="200.2">K4</text>
<text x="236.1" y="202.9">3</text>
<text x="248" y="202.9">1</text>
<text x="250.5" y="200.2">K8</text>
<text x="259.6" y="202.9">3</text>
<text x="173.9" y="207.4">HEADER 10X2</text>
<text x="175" y="204.7">19</text>
<text x="180.3" y="204.7">20</text>
<text x="224.6" y="204.7">2</text>
<text x="236.1" y="204.7">4</text>
<text x="248" y="204.7">2</text>
<text x="259.6" y="204.7">4</text>
<text x="17.1" y="211.9">1</text>
<text x="51.9" y="211.9">2</text>
<text x="86.7" y="211.9">3</text>
<text x="121.5" y="211.9">4</text>
<text x="156.3" y="211.9">5</text>
<text x="191.1" y="211.9">6</text>
<text x="225.9" y="211.9">7</text>
<text x="260.6" y="211.9">8</text>
</g>
<g font-size="1.3">
<text x="79" y="43.2" transform="rotate(-90 79 43.2)">LDATA14</text>
<text x="82.6" y="43.2" transform="rotate(-90 82.6 43.2)">LDATA15</text>
<text x="89.8" y="43.2" transform="rotate(-90 89.8 43.2)">LDATA0</text>
<text x="91.6" y="43.2" transform="rotate(-90 91.6 43.2)">LDATA1</text>
<text x="93.4" y="43.2" transform="rotate(-90 93.4 43.2)">LDATA2</text>
<text x="97" y="43.2" transform="rotate(-90 97 43.2)">LDATA3</text>
<text x="98.8" y="43.2" transform="rotate(-90 98.8 43.2)">LDATA4</text>
<text x="169.4" y="47.3">AIN0</text>
<text x="218.1" y="50">PWM0</text>
<text x="54.1" y="59">LDATA13</text>
<text x="117.2" y="59">LDATA5</text>
<text x="54.1" y="64.4">LDATA10</text>
<text x="54.1" y="62.6">LDATA11</text>
<text x="54.1" y="60.8">LDATA12</text>
<text x="117.2" y="60.8">LDATA6</text>
<text x="117.2" y="62.6">LDATA7</text>
<text x="32.4" y="71.6">LADDR2</text>
<text x="54.1" y="69.8">LDATA8</text>
<text x="54.1" y="66.2">LDATA9</text>
<text x="45.1" y="75.2">EINT7</text>
<text x="45.1" y="77">LnOE</text>
<text x="45.1" y="78.8">LnWE</text>
<text x="231.6" y="91.4">VDDBAT</text>
<text x="48.7" y="96.8">nCS1</text>
<text x="59.5" y="98.6">LINKLED</text>
<text x="59.5" y="100.4">LANLED</text>
<text x="184.8" y="100.4">I2CSDA</text>
<text x="184.8" y="98.6">I2CSCL</text>
<text x="48.7" y="102.2">nRESET</text>
<text x="167.6" y="126.4">GND</text>
<text x="167.6" y="130">I2CSCL</text>
<text x="167.6" y="128.2">USB_D-</text>
<text x="167.6" y="131.8">TXD1</text>
<text x="191.1" y="126.4">VDD5V</text>
<text x="191.1" y="128.2">USB_D+</text>
<text x="191.1" y="130">I2CSDA</text>
<text x="191.1" y="131.8">RXD1</text>
<text x="167.6" y="133.6">CTSn1</text>
<text x="167.6" y="135.4">TXD2</text>
<text x="167.6" y="137.2">SPIMOSI</text>
<text x="191.1" y="133.6">RTSn1</text>
<text x="191.1" y="137.2">SPIMISO</text>
<text x="191.1" y="135.4">RXD2</text>
<text x="167.6" y="142.6">GND</text>
<text x="167.6" y="139">SPICS</text>
<text x="167.6" y="140.8">nRESET</text>
<text x="191.1" y="142.6">VDD33V</text>
<text x="191.1" y="139">SPICLK</text>
<text x="191.1" y="140.8">EINT8</text>
<text x="126.2" y="156.1">LINKLED</text>
<text x="126.2" y="161.5">LANLED</text>
<text x="161.3" y="167.8">SD1_CLK</text>
<text x="161.3" y="165.1">WiFi_IO</text>
<text x="179.4" y="167.8">SD1_CMD</text>
<text x="179.4" y="165.1">WiFi_PD</text>
<text x="217.2" y="163.3">EINT0</text>
<text x="217.2" y="165.1">EINT1</text>
<text x="217.2" y="166.9">EINT2</text>
<text x="161.3" y="173.2">SD1_DAT0</text>
<text x="161.3" y="170.5">SD1_nCD</text>
<text x="179.4" y="173.2">SD1_DAT1</text>
<text x="179.4" y="170.5">SD1_nWP</text>
<text x="217.2" y="168.7">EINT3</text>
<text x="217.2" y="170.5">EINT4</text>
<text x="217.2" y="172.3">EINT5</text>
<text x="161.3" y="175.9">SD1_DAT2</text>
<text x="179.4" y="175.9">SD1_DAT3</text>
<text x="217.2" y="174.1">EINT19</text>
<text x="217.2" y="175.9">EINT20</text>
<text x="217.2" y="183.1">EINT0</text>
<text x="240.6" y="182.2">EINT4</text>
<text x="163.1" y="187.6">VDD33V</text>
<text x="163.1" y="191.2">I2CSCL</text>
<text x="186.6" y="191.2">I2CSDA</text>
<text x="186.6" y="187.6">GND</text>
<text x="217.2" y="190.3">EINT1</text>
<text x="240.6" y="189.4">EINT5</text>
<text x="163.1" y="196.6">WiFi_IO</text>
<text x="163.1" y="194.8">SPICLK</text>
<text x="163.1" y="193">SPIMOSI</text>
<text x="186.6" y="193">SPIMISO</text>
<text x="186.6" y="196.6">WiFi_PD</text>
<text x="186.6" y="194.8">SPICS</text>
<text x="217.2" y="197.5">EINT2</text>
<text x="240.6" y="196.6">EINT19</text>
<text x="163.1" y="198.4">SD1_CLK</text>
<text x="163.1" y="202">SD1_DAT0</text>
<text x="163.1" y="203.8">SD1_DAT2</text>
<text x="163.1" y="200.2">SD1_nCD</text>
<text x="186.6" y="198.4">SD1_CMD</text>
<text x="186.6" y="202">SD1_DAT1</text>
<text x="186.6" y="203.8">SD1_DAT3</text>
<text x="186.6" y="200.2">SD1_nWP</text>
<text x="217.2" y="204.7">EINT3</text>
<text x="240.6" y="204.7">EINT20</text>
</g>
<g font-size="1.1">
<text x="86.5" y="74.8">LQFP48</text>
<text x="119" y="89.2">R0402</text>
</g>
<text font-size="1" x="244.2" y="104">VDDRTC</text>
<g font-size=".9">
<text x="119" y="64.5">NET_AVDD25</text>
<text x="119" y="66.3">DM9000_TX-</text>
<text x="119" y="68.1">DM9000_TX+</text>
<text x="119" y="73.5">DM9000_RX-</text>
<text x="119" y="75.3">DM9000_RX+</text>
<text x="50.5" y="140.1">NET_AVDD25</text>
<text x="27" y="154.5">DM9000_TX+</text>
<text x="27" y="158.1">DM9000_TX-</text>
<text x="27" y="161.6">DM9000_RX+</text>
<text x="27" y="165.2">DM9000_RX-</text>
</g>
</svg>
